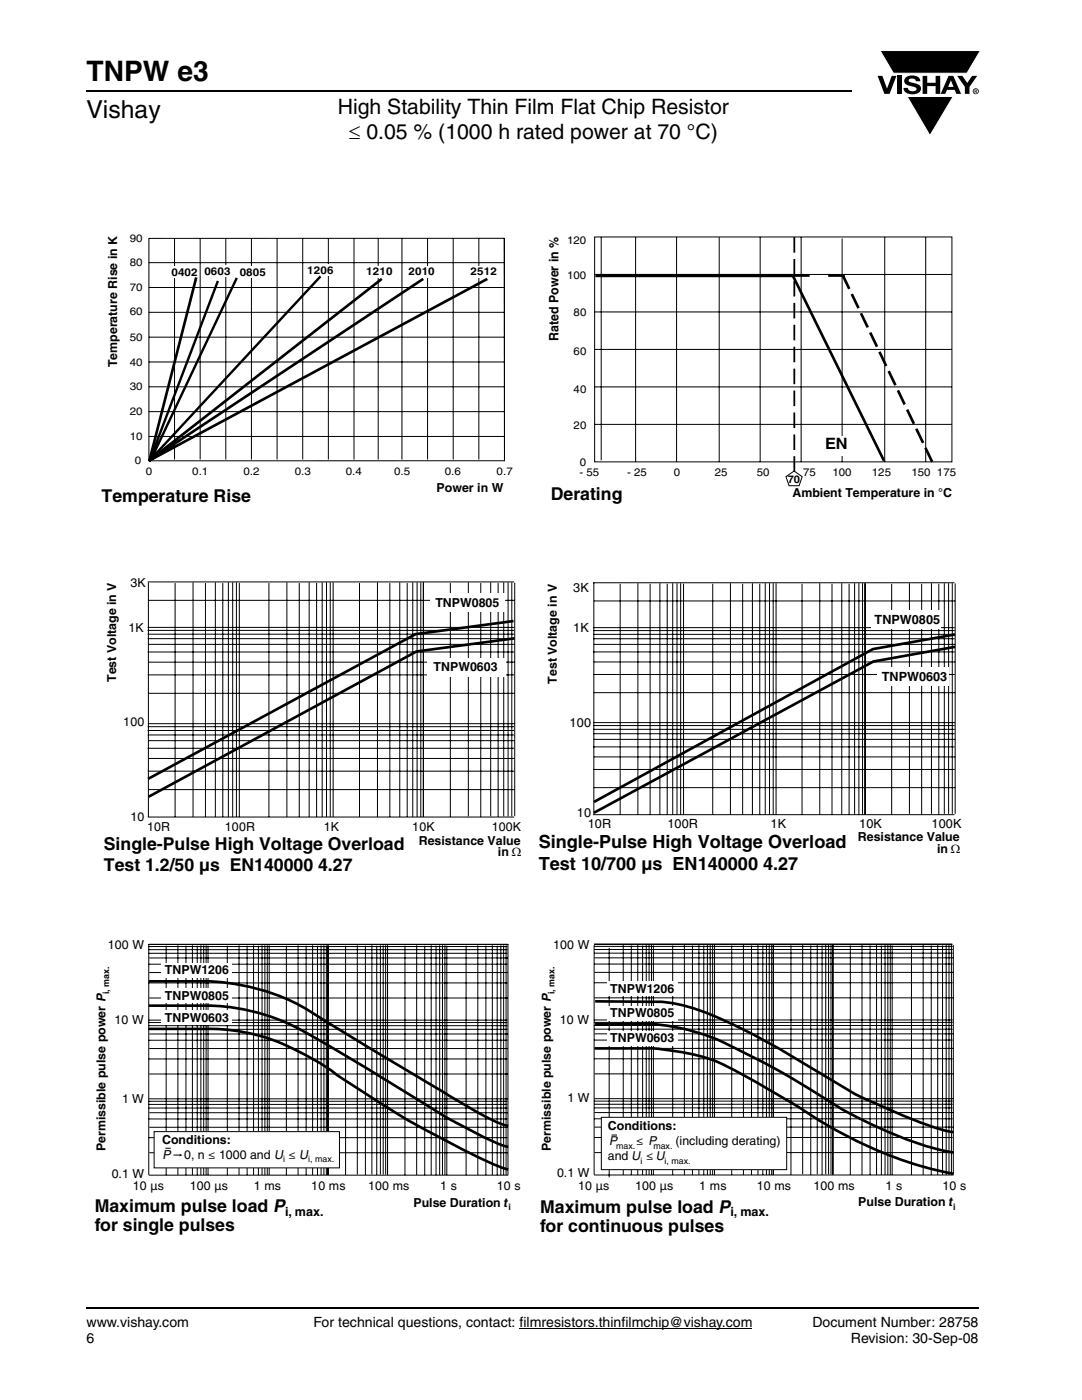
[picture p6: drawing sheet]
<svg xmlns="http://www.w3.org/2000/svg" width="216mm" height="279mm" viewBox="0 0 216 279" stroke-linecap="round" stroke-linejoin="round" font-family="sans-serif">
<g fill="#000">
<path d="M175.1 15.1h1l.9 2.6 .9-2.6h1l-1.4 3.6h-1zM175.6 10.1h20l-2.7 4.5h-14.6zM179 15.1h.9v3.6h-.9zM180.8 15.4a2.1 2.1 0 0 1 2.7 .4l.1 .4h-.8a.79 .79 0 0 0-.7-.5 .79 .79 0 0 0-.8 .4l.2 .3 1 .2a1.08 1.08 0 0 1 1.3 1 1.08 1.08 0 0 1-1.1 1.2 1.73 1.73 0 0 1-2.4-1.3h.9a.96 .96 0 0 0 .8 .7 .96 .96 0 0 0 .9-.4 1.31 1.31 0 0 0-1.2-.6 1.03 1.03 0 0 1-1.1-.6 1.03 1.03 0 0 1 .2-1.2zM184.1 15.1h.9v1.4h1.7v-1.4h.9v3.6h-.9v-1.5h-1.7v1.5h-.9zM181 19.3h9.2l-4.6 7.8zM191 15.1h1l1 1.5 1-1.5h1l-1.6 2.3v1.3h-.9v-1.4zM17.1 260.8h.2v.4h-.2z"/>
<path d="M189.7 16l-.5 1.3h1.1zM189.3 15.1h.9l1.6 3.6h-1l-.3-.8h-1.5l-.4 .8h-.9z"/>
<path d="M194.6 18v.2l.2-.1v-.1zM194.5 17.9h.4l.1 .2-.2 .2 .2 .2-.3-.2-.1 .2h-.1zM194.2 18.2a.5 .5 0 0 0 1 0 .5 .5 0 0 0-1 0zM194.1 18.2a.6 .6 0 0 1 1.2 0 .6 .6 0 0 1-1.2 0z"/>
</g>
<path d="M175.6 10.1h20l-2.7 4.5h-14.6zM181 19.3h9.2l-4.6 7.8z" fill="none" stroke="#fff" stroke-width=".2"/>
<path d="M103.7 265.1h46.4" fill="none" stroke="#000" stroke-width=".2"/>
<path d="M17.3 18.2h152.7M17.3 261h178.1" fill="none" stroke="#000" stroke-width=".36"/>
<path d="M20.3 44.8h82v56.3h-82z" fill="#fff"/>
<path d="M43.5 56.1l-13.4 35.3M47.2 55.5l-16.9 35.9M64 55.2l-33.9 36.5" fill="none" stroke="#000" stroke-width=".48"/>
<g fill="none" stroke="#000" stroke-width=".2">
<path d="M29.7 47.6h70.9l.1 44.4h-71zM29.7 52.4h71M29.7 57.4h71M34.8 47.6v44.1M39.9 47.6v44.1M45.1 47.6v44.1M50.2 47.6v44.1M55.3 47.6v44.1M60.4 47.6v44.1M65.5 47.6v44.1M70.6 47.6v44.1M75.5 47.6v44.1"/>
<path d="M80.2 47.6v44.1M85.3 47.6v44.1M90.4 47.6v44.1M95.5 47.6v44.1M100.7 47.6v44.1M29.7 62.3h71M29.7 67.3h71M29.7 72.2h71M29.7 77.2h71M29.7 82.2h71M29.7 87.1h71"/>
</g>
<path d="M39.2 55.4l-9.3 36.3M76.2 55.7l-46.5 36.3M84.5 55.7l-54.8 36.3M97.2 55.7l-67.5 36.3" fill="none" stroke="#000" stroke-width=".53"/>
<g fill="#fff">
<path d="M33.9 53.2h1.9v2.2h-1.9z"/>
<path d="M44.3 53.1h1.9v2.2h-1.9z"/>
<path d="M49.3 53.2h1.9v2.3h-1.9z"/>
<path d="M64.7 52.8h2v2.2h-2z"/>
<path d="M74.4 53.1h2v2.2h-2z"/>
<path d="M84.9 53.1h2v2.3h-2z"/>
<path d="M94.6 53.1h1.9v2.2h-1.9z"/>
<path d="M109.2 46.9h81.6v53.7h-81.6z"/>
</g>
<path d="M118.8 55h39.8" fill="none" stroke="#000" stroke-width=".65" stroke-linecap="butt"/>
<g fill="none" stroke="#000" stroke-width=".2">
<path d="M118.7 47.3h71.2v44.9h-71.2zM118.7 54.8h71.2M120 47.3v44.6M126.8 47.3v44.9M135 47.3v44.9M143.5 47.4v44.8M151.7 47.3v44.9M159.9 47.3v44.9M168 47.6v44.6M176.5 47.3v44.9M184.7 47.3v44.9M118.7 62.3h71.2"/>
<path d="M118.7 69.7h71.2M118.7 77.2h71.2M118.7 84.7h71.2M156.8 95.1l1.6-1.1 1.7 1.1-.6 1.8h-2.1z"/>
</g>
<path d="M158.5 47.3v3.1M158.5 51.7v3.1M158.5 56.1v3.1M158.5 60.4v3.1M158.5 64.8v3.1M158.5 69.2v3.1M158.5 73.6v3.1M158.5 77.9v3.2M158.5 82.3v3.1M158.5 86.7v3.1M158.5 91v3.1" fill="none" stroke="#000" stroke-width=".35"/>
<g fill="none" stroke="#000" stroke-width=".53">
<path d="M158.2 55.1l18.2 36.9M158.3 55h3.3M165.2 55h3.3M168.1 54.8l1.4 2.9M170 58.7l1.3 2.8M171.8 62.5l1.4 2.8M173.6 66.4l1.4 2.8M175.5 70.2l1.3 2.8M177.3 74.1l1.4 2.8M179.2 77.9l1.3 2.8M181 81.7l1.4 2.9M182.8 85.6l1.4 2.8"/>
<path d="M184.7 89.4l1.3 2.8"/>
</g>
<g fill="#fff">
<path d="M165.7 87.2h4.2v3.8h-4.2z"/>
<path d="M20.7 115h83.3v59.5h-83.3z"/>
</g>
<g fill="none" stroke="#000" stroke-width=".2">
<path d="M29.5 116.1h73.1M29.6 116.3v46.7M29.6 119.8h73.1M34.9 116.4v46.7M38.5 116.3v46.7M41 116.4v46.7M43 116.3v46.7M44.5 116.4v46.7M45.6 116.3v46.7M46.4 116.3v46.7M47.2 116.3v46.7M47.8 116.3v46.7"/>
<path d="M53.7 116.4v46.7M57.2 116.3v46.7M59.7 116.4v46.7M61.7 116.3v46.7M63.2 116.4v46.7M64.3 116.3v46.7M65.2 116.3v46.7M65.9 116.3v46.7M66.5 116.3v46.7M71.7 116.4v46.7M75.3 116.3v46.7M77.8 116.4v46.7"/>
<path d="M79.8 116.3v46.7M81.3 116.4v46.7M82.4 116.3v46.7M83.2 116.3v46.7M84 116.3v46.7M84.5 116.3v46.7M89.9 116.4v46.6M93.5 116.3v46.6M95.9 116.4v46.6M97.9 116.3v46.6M99.4 116.4v46.6M100.5 116.3v46.6"/>
<path d="M101.4 116.3v46.6M102.1 116.3v46.6M102.7 116.3v46.6M29.5 125.8h73.1M29.5 126.6h73.1M29.5 127.5h73.1M29.5 130.1h73.1M29.5 134.7h73.1M29.5 125.2h73.1M29.6 128.6h73.1M29.6 132.2h73.1M29.6 138.4h73.1"/>
<path d="M29.5 145h73.1M29.5 145.8h73.1M29.5 146.7h73.1M29.5 149.3h73.1M29.5 153.9h73.1M29.6 144.4h73.1M29.6 147.8h73.1M29.6 151.4h73.1M29.6 157.6h73.1M29.5 163.1h73.1"/>
</g>
<path d="M102.5 123.9l-19.6 2.7-53.4 28.8M102.7 127.4l-19.6 2.6-53.5 29" fill="none" stroke="#000" stroke-width=".53"/>
<g fill="#fff">
<path d="M85.8 118.4h14.9v3.7h-14.9z"/>
<path d="M85.3 131.3h15.6v3.7h-15.6z"/>
<path d="M107.5 116h84.4v58.4h-84.4z"/>
</g>
<g fill="none" stroke="#000" stroke-width=".2">
<path d="M118.4 116.3h72.1M118.5 116.3v46.2M118.5 119.9h72.1M123.7 116.5v46.1M127.3 116.4v46.1M129.7 116.5v46.1M131.7 116.4v46.1M133.1 116.5v46.1M134.2 116.4v46.1M135.1 116.4v46.1M135.8 116.4v46.1M136.4 116.5v46.1"/>
<path d="M142.2 116.5v46.1M145.7 116.4v46.1M148.2 116.5v46.1M150.1 116.4v46.1M151.6 116.5v46.1M152.7 116.4v46.1M153.5 116.4v46.1M154.3 116.4v46.1M154.9 116.4v46.1M160 116.5v46.1M163.6 116.4v46.1M166 116.5v46.1"/>
<path d="M168 116.4v46.1M169.4 116.5v46.1M170.5 116.4v46.1M171.4 116.4v46.1M172.1 116.4v46.1M172.6 116.4v46.1M177.9 116.5v46M181.5 116.4v46M183.9 116.5v46M185.9 116.4v46M187.3 116.5v46M188.4 116.4v46"/>
<path d="M189.3 116.4v46M190 116.4v46M190.6 116.4v46M118.4 125.8h72.1M118.4 126.6h72.1M118.4 127.5h72.1M118.4 130.1h72.1M118.4 134.6h72.1M118.4 125.3h72.1M118.5 128.6h72.1M118.5 132.1h72.1M118.5 138.2h72.1"/>
<path d="M118.4 144.8h72.1M118.4 145.6h72.1M118.4 146.4h72.1M118.4 149.1h72.1M118.4 153.6h72.1M118.5 144.2h72.1M118.5 147.6h72.1M118.5 151.1h72.1M118.5 157.2h72.1M118.4 162.6h72.1"/>
</g>
<path d="M190.6 126.6l-16.4 2.9-55.7 30.5M190.6 129.1l-16.3 2.9-55.8 30.2" fill="none" stroke="#000" stroke-width=".53"/>
<g fill="#fff">
<path d="M173.9 121.8h13.8v3.7h-13.8z"/>
<path d="M175.2 133.2h14.1v3.7h-14.1z"/>
<path d="M18.9 187.3h85v59.3h-85z"/>
</g>
<g fill="none" stroke="#000" stroke-width=".2">
<path d="M29.7 196.2h71.5M29.7 192.4h71.5M29.7 190.3h71.5M29.7 189.5h71.5M29.7 188.9h71.5M29.8 199.2h71.6M29.8 194.1h71.6M29.8 191.2h71.6M33.2 188.7v45.8M35.5 188.6v45.8M37.1 188.7v45.8M38.4 188.6v45.8"/>
<path d="M39.4 188.7v45.8M40.1 188.6v45.8M40.6 188.6v45.8M41.1 188.6v45.8M41.5 188.7v45.8M45.4 188.7v45.8M47.7 188.6v45.8M49.3 188.7v45.8M50.6 188.6v45.8M51.6 188.7v45.8M52.3 188.6v45.8M52.9 188.6v45.8"/>
<path d="M53.3 188.6v45.8M53.7 188.6v45.8M57.1 188.7v45.8M59.5 188.6v45.8M61.1 188.7v45.8M62.4 188.6v45.8M63.3 188.7v45.8M64.1 188.6v45.8M64.6 188.6v45.8M65.1 188.6v45.8M65.4 188.6v45.8M69 188.7v45.7"/>
<path d="M71.3 188.6v45.8M72.9 188.7v45.7M74.2 188.6v45.8M75.2 188.7v45.7M75.9 188.6v45.8M76.5 188.6v45.8M76.9 188.6v45.8M77.3 188.6v45.8M80.8 188.7v45.8M83.1 188.6v45.8M84.8 188.7v45.8M86 188.6v45.8"/>
<path d="M87 188.7v45.8M87.7 188.6v45.8M88.3 188.6v45.8M88.8 188.6v45.8M89.2 188.7v45.8M93 188.7v45.8M95.3 188.6v45.8M97 188.7v45.8M98.2 188.6v45.8M99.2 188.7v45.8M99.9 188.6v45.8M100.5 188.6v45.8"/>
<path d="M101 188.6v45.8M101.4 188.4v46M101.4 188.5h-71.7v45.9M29.7 203.6h71.5M29.7 211.3h71.5M29.7 207.6h71.5M29.7 205.4h71.5M29.7 204.7h71.5M29.7 219.8h71.5M29.7 204.1h71.5M29.8 219.3h71.5M29.8 214.3h71.6"/>
<path d="M29.8 209.3h71.6M29.8 206.4h71.6M29.7 234.5h71.7M29.7 227h71.5M29.7 223.3h71.5M29.7 221.1h71.5M29.7 220.4h71.5M29.8 230.1h71.6M29.8 225h71.6M29.8 222.1h71.6"/>
</g>
<path d="M32.3 192.2h14v2.9h-14z" fill="#fff"/>
<path d="M29.7 195.8h11.9a43.6 43.6 0 0 1 23.7 8.2l23.8 14.3a79.7 79.7 0 0 0 11.6 6.2l.7 .2M29.6 205.3h11.9a38.3 38.3 0 0 1 19.4 5.2 45.7 45.7 0 0 1 7.1 4.5 187.8 187.8 0 0 0 32.5 18.2l.9 .2M29.7 200.7h11.9a41.6 41.6 0 0 1 21.7 6.7l18.3 10.9a112.6 112.6 0 0 0 19.1 10.4l.7 .2" fill="none" stroke="#000" stroke-width=".53"/>
<g fill="#fff">
<path d="M32.3 197.2h14v3h-14z"/>
<path d="M32.3 201.6h14v2.9h-14z"/>
<path d="M30.8 225.8h36.9v7.3h-36.9z"/>
</g>
<path d="M30.8 225.8h36.9v7.3h-36.9zM33 229.2h1.1M34.6 230.5h1.4" fill="none" stroke="#000" stroke-width=".2"/>
<path d="M35.8 230.3l.6 .2-.6 .3 .1-.3z" fill="#000"/>
<path d="M107.8 187.3h85v59.3h-85z" fill="#fff"/>
<g fill="none" stroke="#000" stroke-width=".2">
<path d="M118.5 188.4h71.6M118.5 196.1h71.6M118.5 192.4h71.6M118.5 190.2h71.6M118.5 189.5h71.6M118.5 188.9h71.6M118.5 188.6v45.8M118.7 199.1h71.5M118.7 194.1h71.5M118.7 191.2h71.5M121.6 189.2v45.8M124.4 188.6v45.8"/>
<path d="M126 188.7v45.8M127.3 188.6v45.8M128.2 188.7v45.8M129 188.6v45.8M129.5 188.6v45.8M130 188.6v45.8M130.4 188.7v45.8M134.2 188.7v45.8M136.6 188.6v45.8M138.2 188.7v45.8M139.5 188.6v45.8M140.4 188.7v45.8"/>
<path d="M141.2 188.6v45.8M141.7 188.6v45.8M142.2 188.6v45.8M142.6 188.6v45.8M146 188.7v45.8M148.3 188.6v45.8M150 188.7v45.8M151.2 188.6v45.8M152.2 188.7v45.8M152.9 188.6v45.8M153.5 188.6v45.8M154 188.6v45.8"/>
<path d="M154.3 188.6v45.8M157.8 188.7v45.7M160.2 188.6v45.7M161.8 188.7v45.7M163.1 188.6v45.7M164 188.7v45.7M164.8 188.6v45.7M165.3 188.6v45.7M165.8 188.6v45.7M166.2 188.6v45.8M169.7 188.7v45.8M172 188.6v45.8"/>
<path d="M173.6 188.7v45.8M174.9 188.6v45.8M175.9 188.7v45.8M176.6 188.6v45.8M177.2 188.6v45.8M177.6 188.6v45.8M178 188.7v45.8M181.9 188.7v45.8M184.2 188.6v45.8M185.8 188.7v45.8M187.1 188.6v45.8M188.1 188.7v45.8"/>
<path d="M188.8 188.6v45.8M189.4 188.6v45.8M189.8 188.6v45.8M190.2 188.6v45.8M118.5 203.6h71.6M118.5 211.3h71.6M118.5 207.6h71.6M118.5 205.4h71.6M118.5 204.7h71.6M118.5 219.8h71.6M118.5 204h71.6M118.7 219.3h71.5"/>
<path d="M118.7 214.3h71.5M118.7 209.2h71.5M118.7 206.3h71.5M118.5 234.5h71.8M118.5 227h71.6M118.5 223.3h71.6M118.5 221.1h71.6M118.5 220.4h71.6M118.7 230h71.5M118.7 224.9h71.5M118.7 222h71.5"/>
</g>
<g fill="#fff">
<path d="M121.1 195.8h14.1v3h-14.1z"/>
<path d="M121.1 200.7h14.1v3h-14.1z"/>
<path d="M121.1 205.7h14.1v3h-14.1z"/>
</g>
<path d="M118.8 199.8l11.7 .1a23.5 23.5 0 0 1 9.7 2 115 115 0 0 1 16.2 7.9l14.3 8.6 1.8 .8a113.9 113.9 0 0 0 16.5 6.5l1.2 .2M118.6 209.2h11.8a40.3 40.3 0 0 1 19.8 6.4l7.2 4.2a131.4 131.4 0 0 0 17.6 9.8 70.2 70.2 0 0 0 15.2 4.6M118.7 204.4h5.4a43.8 43.8 0 0 1 12 .8l.8 .2a43.1 43.1 0 0 1 11.2 4.5 210.5 210.5 0 0 1 20.5 11.8 86.2 86.2 0 0 0 19.7 7.9l1.9 .4" fill="none" stroke="#000" stroke-width=".53"/>
<path d="M120 223h37v10.4h-37z" fill="#fff"/>
<path d="M120 223h37v10.4h-37zM122 226.5h1.1" fill="none" stroke="#000" stroke-width=".2"/>
<text font-size="5.6" x="17.3" y="16.1">TNPW e3</text>
<text font-size="4.9" x="17.3" y="23.6">Vishay</text>
<g font-size="4.2">
<text x="67.4" y="22.8">High Stability Thin Film Flat Chip Resistor</text>
<text x="69.6" y="27.7">≤ 0.05 % (1000 h rated power at 70 °C)</text>
</g>
<g font-size="3.6">
<text x="107.5" y="169.2">Single-Pulse High Voltage Overload</text>
<text x="107.5" y="173.6">Test 10/700 µs EN140000 4.27</text>
</g>
<g font-size="3.5">
<text x="20.3" y="100.3">Temperature Rise</text>
<text x="109.9" y="99.8">Derating</text>
<text x="20.7" y="169.7">Single-Pulse High Voltage Overload</text>
<text x="20.7" y="173.7">Test 1.2/50 µs EN140000 4.27</text>
<text x="18.9" y="241.9">Maximum pulse load P</text>
<text x="18.9" y="245.8">for single pulses</text>
<text x="107.8" y="242.1">Maximum pulse load P</text>
<text x="107.8" y="245.8">for continuous pulses</text>
</g>
<text font-size="3.1" x="164.6" y="89.7">EN</text>
<g font-size="2.8">
<text x="17.3" y="264.9">www.vishay.com</text>
<text x="17.3" y="268.1">6</text>
<text x="62.5" y="264.9">For technical questions, contact: filmresistors.thinfilmchip@vishay.com</text>
<text x="162.1" y="264.9">Document Number: 28758</text>
<text x="169.8" y="268.1">Revision: 30-Sep-08</text>
</g>
<text font-size="2.6" x="111.4" y="68" transform="rotate(-90 111.4 68)">Rated Power in %</text>
<g font-size="2.5">
<text x="23.4" y="73.3" transform="rotate(-90 23.4 73.3)">Temperature Rise in K</text>
<text x="87.1" y="98.2">Power in W</text>
<text x="158.1" y="99.3">Ambient Temperature in °C</text>
<text x="26" y="117.1">3K</text>
<text x="114.4" y="118.2">3K</text>
<text x="86.9" y="121">TNPW0805</text>
<text x="174.5" y="124.6">TNPW0805</text>
<text x="25.7" y="126.1">1K</text>
<text x="114.4" y="126.2">1K</text>
<text x="23.2" y="136.1" transform="rotate(-90 23.2 136.1)">Test Voltage in V</text>
<text x="86.5" y="133.8">TNPW0603</text>
<text x="111.1" y="136.5" transform="rotate(-90 111.1 136.5)">Test Voltage in V</text>
<text x="176" y="135.9">TNPW0603</text>
<text x="24.6" y="145">100</text>
<text x="113.7" y="145.1">100</text>
<text x="26" y="163.8">10</text>
<text x="29.4" y="165.8">10R</text>
<text x="44.9" y="165.8">100R</text>
<text x="64.6" y="165.8">1K</text>
<text x="82.3" y="165.8">10K</text>
<text x="98.1" y="165.8">100K</text>
<text x="115.1" y="163">10</text>
<text x="117.3" y="165.2">10R</text>
<text x="133.2" y="165.2">100R</text>
<text x="153.7" y="165.2">1K</text>
<text x="171.2" y="167.9">Resistance Value</text>
<text x="171.4" y="165.2">10K</text>
<text x="185.9" y="165.2">100K</text>
<text x="83.6" y="168.6">Resistance Value</text>
<text x="99.4" y="170.9">in Ω</text>
<text x="187" y="170.2">in Ω</text>
<text x="21.5" y="189.4">100 W</text>
<text x="110.4" y="189.4">100 W</text>
<text x="32.9" y="194.5">TNPW1206</text>
<text x="32.9" y="199.5">TNPW0</text>
<text x="32.9" y="203.9">TNPW0603</text>
<text x="41.6" y="199.5">805</text>
<text x="121.8" y="198.1">TNPW1206</text>
<text x="121.8" y="203.1">TNPW0</text>
<text x="130.4" y="203.1">805</text>
<text x="22.8" y="204.4">10 W</text>
<text x="111.7" y="204.4">10 W</text>
<text x="121.8" y="208">TNPW0603</text>
<text x="24.3" y="220">1 W</text>
<text x="113.2" y="220">1 W</text>
<text x="121.3" y="225.6">Conditions:</text>
<text x="21.1" y="229.7" transform="rotate(-90 21.1 229.7)">Permissible pulse power P</text>
<text x="32.4" y="228.3">Conditions:</text>
<text x="32.5" y="231.3">P</text>
<text x="36.8" y="231.3">0, n</text>
<text x="41.6" y="231.3">≤ 1000 and</text>
<text x="54.7" y="231.3">U</text>
<text x="57.6" y="231.3">≤</text>
<text x="59.7" y="231.3">U</text>
<text x="109.9" y="229.7" transform="rotate(-90 109.9 229.7)">Permissible pulse power P</text>
<text x="121.3" y="231.5">and</text>
<text x="121.5" y="228.6">P</text>
<text x="126" y="231.5">U</text>
<text x="127" y="228.6">≤</text>
<text x="129" y="231.5">≤</text>
<text x="129.4" y="228.6">P</text>
<text x="130.9" y="231.5">U</text>
<text x="134.8" y="228.6">(inclu</text>
<text x="140.7" y="228.6">ding derating)</text>
<text x="22.3" y="235.2">0.1 W</text>
<text x="26.5" y="237.6">10 µs</text>
<text x="37.9" y="237.6">100 µs</text>
<text x="50.7" y="237.6">1 ms</text>
<text x="62.1" y="237.6">10 ms</text>
<text x="73.5" y="237.6">100 ms</text>
<text x="87.8" y="237.6">1 s</text>
<text x="99.1" y="237.6">10 s</text>
<text x="111.2" y="235">0.1 W</text>
<text x="115.4" y="237.5">10 µs</text>
<text x="126.7" y="237.5">100 µs</text>
<text x="139.5" y="237.5">1 ms</text>
<text x="151" y="237.5">10 ms</text>
<text x="162.3" y="237.5">100 ms</text>
<text x="176.7" y="237.5">1 s</text>
<text x="188.1" y="237.5">10 s</text>
<text x="56.9" y="242.6">i, max.</text>
<text x="82.5" y="240.8">Pulse Duration t</text>
<text x="145.7" y="242.8">i, max.</text>
<text x="171.3" y="240.8">Pulse Duration t</text>
</g>
<g font-size="2.2">
<text x="113.2" y="48.7">120</text>
<text x="113.2" y="55.6">100</text>
<text x="114.5" y="63.1">80</text>
<text x="114.5" y="70.8">60</text>
<text x="114.5" y="78.4">40</text>
<text x="114.5" y="85.7">20</text>
<text x="115.6" y="95">- 55</text>
<text x="115.7" y="92.9">0</text>
<text x="125.1" y="95">- 25</text>
<text x="134.5" y="95">0</text>
<text x="142.6" y="95">25</text>
<text x="151" y="95">50</text>
<text x="160.2" y="95">75</text>
<text x="166.1" y="95">100</text>
<text x="174" y="95">125</text>
<text x="181.9" y="95">150 175</text>
</g>
<g font-size="2.1">
<text x="25.9" y="48.3">90</text>
<text x="25.9" y="53.2">80</text>
<text x="25.9" y="58.1">70</text>
<text x="34.2" y="55">0402</text>
<text x="40.8" y="54.9">0603</text>
<text x="47.8" y="55.1">08</text>
<text x="50.5" y="55.1">05</text>
<text x="61.3" y="54.6">1206</text>
<text x="73.1" y="54.9">1210</text>
<text x="81.5" y="55">2010</text>
<text x="93.9" y="55">2512</text>
<text x="25.9" y="63">60</text>
<text x="25.9" y="68">50</text>
<text x="25.9" y="73">40</text>
<text x="25.9" y="77.9">30</text>
<text x="25.9" y="82.9">20</text>
<text x="25.9" y="87.8">10</text>
<text x="26.9" y="92.5">0</text>
<text x="29.1" y="94.7">0</text>
<text x="38.4" y="94.7">0.1</text>
<text x="48.6" y="94.7">0.2</text>
<text x="58.8" y="94.7">0.3</text>
<text x="69" y="94.7">0.4</text>
<text x="78.6" y="94.7">0.5</text>
<text x="88.7" y="94.7">0.6</text>
<text x="99.1" y="94.7">0.7</text>
<text x="157.2" y="96.5">70</text>
</g>
<g font-size="1.8">
<text x="21.8" y="198.4" transform="rotate(-90 21.8 198.4)">i, max.</text>
<text x="110.6" y="198.4" transform="rotate(-90 110.6 198.4)">i, max.</text>
<text x="56.5" y="232">i</text>
<text x="61.5" y="232">i, max.</text>
<text x="122.9" y="229.3">max.</text>
<text x="127.8" y="232.2">i</text>
<text x="130.4" y="229.3">max.</text>
<text x="132.6" y="232.2">i, max.</text>
<text x="101.4" y="241.5">i</text>
<text x="190.2" y="241.5">i</text>
</g>
</svg>
